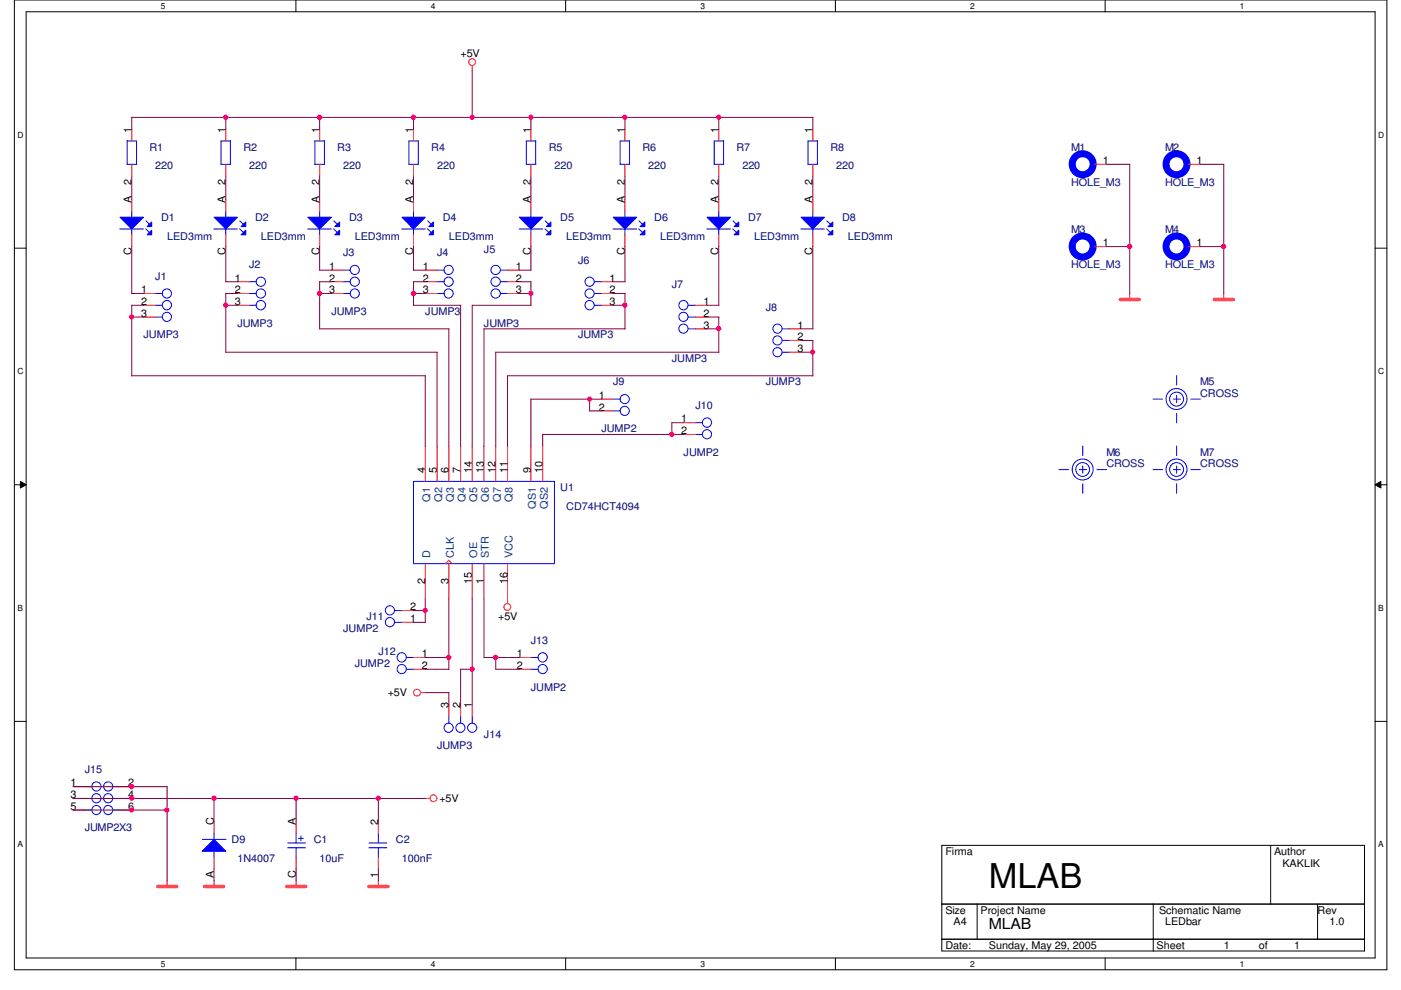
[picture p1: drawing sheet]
<svg xmlns="http://www.w3.org/2000/svg" width="297mm" height="210mm" viewBox="0 0 297 210" stroke-linecap="round" stroke-linejoin="round" font-family="sans-serif">
<path d="M3 0h291v205.6h-291zM5.5 2.5h286v200.6h-286z" fill="none" stroke="#000" stroke-width=".21"/>
<g fill="#fff">
<path d="M34.1 .3h1v2h-1z"/>
<path d="M34.1 203.4h1v2h-1z"/>
</g>
<path d="M62.7 0v2.5M62.7 203.1v2.5" fill="none" stroke="#000" stroke-width=".21"/>
<g fill="#fff">
<path d="M91.3 .3h1v2h-1z"/>
<path d="M91.3 203.4h1v2h-1z"/>
</g>
<path d="M119.9 0v2.5M119.9 203.1v2.5" fill="none" stroke="#000" stroke-width=".21"/>
<g fill="#fff">
<path d="M148.5 .3h1v2h-1z"/>
<path d="M148.5 203.4h1v2h-1z"/>
</g>
<path d="M177.1 0v2.5M177.1 203.1v2.5" fill="none" stroke="#000" stroke-width=".21"/>
<g fill="#fff">
<path d="M205.7 .3h1v2h-1z"/>
<path d="M205.7 203.4h1v2h-1z"/>
</g>
<path d="M234.3 0v2.5M234.3 203.1v2.5" fill="none" stroke="#000" stroke-width=".21"/>
<g fill="#fff">
<path d="M262.9 .3h1v2h-1z"/>
<path d="M262.9 203.4h1v2h-1z"/>
<path d="M3.7 27.6h1.2v1.9h-1.2z"/>
<path d="M292.2 27.6h1.3v1.9h-1.3z"/>
<path d="M3.7 77.7h1.2v2h-1.2z"/>
<path d="M292.2 77.7h1.3v2h-1.3z"/>
</g>
<path d="M3 52.6h2.5M291.5 52.6h2.5" fill="none" stroke="#000" stroke-width=".21"/>
<g fill="#fff">
<path d="M3.7 127.8h1.1v2h-1.1z"/>
<path d="M292.2 127.8h1.1v2h-1.1z"/>
</g>
<path d="M3 102.8h2.5M4.3 102.1l1.2 .7-1.2 .7zM291.5 102.8l1.3-.7v1.4zM291.5 102.8h2.5" fill="none" stroke="#000" stroke-width=".21"/>
<path d="M4.3 102.1l1.2 .7-1.2 .7zM291.5 102.8l1.3-.7v1.4z" fill="#000"/>
<g fill="#fff">
<path d="M3.7 178h1.1v2h-1.1z"/>
<path d="M292.2 178h1.1v2h-1.1z"/>
</g>
<path d="M3 153h2.5M291.5 153h2.5M199.7 179.2h89.6v22.4h-89.6zM269.4 179.2v12.5M199.7 191.7h89.6M199.7 199.1h89.6M207.2 191.7v7.5M244.5 191.7v10M279.4 191.7v7.5" fill="none" stroke="#000" stroke-width=".21"/>
<g fill="none" stroke="#f00" stroke-width=".21">
<path d="M100.1 13.9v1M147.4 64.7h2.5M147.4 67.2h2.5M147.4 69.7h2.5M239.5 62.2v1.3M259.5 62.2v1.3M107.6 127v1M89.2 146.9h1M90.2 169.3h1M35.4 186.7v1.3M45.4 186.7v1.3M62.8 186.7v1.3"/>
<path d="M80.2 186.7v1.3"/>
<circle cx="100.1" cy="13.2" r=".72"/>
<circle cx="107.6" cy="128.7" r=".72"/>
<circle cx="88.4" cy="146.9" r=".74"/>
<circle cx="91.9" cy="169.2" r=".72"/>
</g>
<path d="M237.5 63.5h4.1M257.5 63.5h4M33.4 188h4.1M43.4 188h4M60.8 188h4M78.2 188h4.1" fill="none" stroke="#f00" stroke-width=".72"/>
<g fill="none" stroke="#00f" stroke-width=".21">
<path d="M45.3 48.6h5M47.9 48.6v1.2M145.9 64.7h1.6M145.9 67.2h1.6M145.9 69.7h1.6"/>
<circle cx="144.9" cy="64.7" r=".98"/>
<circle cx="144.9" cy="69.7" r=".97"/>
<circle cx="144.9" cy="67.2" r=".97"/>
</g>
<path d="M45.4 46.1h4.9l-2.4 2.5z" fill="#00f"/>
<path d="M45.4 46.1h4.9l-2.4 2.5zM47.9 44.8v1.3M50.8 48.5l.8 .8M50.8 46.8l.8 .8" fill="none" stroke="#00f" stroke-width=".21"/>
<path d="M51.1 48l1-.9v.9z" fill="#00f"/>
<path d="M51.1 48l1-.9v.9z" fill="none" stroke="#00f" stroke-width=".21"/>
<path d="M51.1 49.8l1-1v1z" fill="#00f"/>
<path d="M151.4 34.8h2.1M153.4 29.8v5M153.5 29.9h-2.1v5M51.1 49.8l1-1v1zM149.9 48.6h5M152.4 48.6v1.2" fill="none" stroke="#00f" stroke-width=".21"/>
<path d="M152.4 27.4v2.5M152.4 34.8v2.5M47.9 42.3v2.5M47.9 49.8v2.5" fill="none" stroke="#f00" stroke-width=".21"/>
<path d="M149.9 46.1h5l-2.5 2.5z" fill="#00f"/>
<path d="M149.9 46.1h5l-2.5 2.5zM152.4 44.8v1.3M155.4 48.5l.7 .8M155.4 46.8l.8 .8" fill="none" stroke="#00f" stroke-width=".21"/>
<path d="M156.1 47.5l.5-.4v.9h-.9z" fill="#00f"/>
<path d="M156.1 47.5l.5-.4v.9h-.9z" fill="none" stroke="#00f" stroke-width=".21"/>
<path d="M156.1 49.3l.5-.5v1h-.9z" fill="#00f"/>
<g fill="none" stroke="#00f" stroke-width=".21">
<path d="M66.8 34.8h2M68.8 29.8v5M68.8 29.9h-2v5M65.2 48.6h5.1M67.8 48.6v1.2M156.1 49.3l.5-.5v1h-.9zM244.5 99.6h2M248.7 99.6h1.6M249.5 94.6v2M249.5 98.8v1.5M252.5 99.6h2M87.7 102.1h29.9v17.4h-29.9z"/>
<path d="M249.5 102.6v2"/>
<circle cx="249.4" cy="99.5" r="2.23"/>
<circle cx="249.5" cy="99.5" r="1.47"/>
</g>
<g fill="none" stroke="#f00" stroke-width=".21">
<path d="M67.8 27.4v2.5M67.8 34.8v2.5M152.4 42.3v2.5M152.4 49.8v2.5M90.2 94.6v7.5M92.7 94.6v7.5M95.2 94.6v7.5M97.7 94.6v7.5M100.1 94.6v7.5M102.6 94.6v7.5M105.1 94.6v7.5M107.6 94.6v7.5"/>
<path d="M112.6 94.6v7.5M115.1 94.6v7.5M90.2 119.5v7.5M94.4 119.5l.8-.7 .7 .7M95.2 119.5v7.5M100.1 119.5v7.5M102.6 119.5v7.5M107.6 119.5v7.5"/>
</g>
<path d="M65.3 46.1h5l-2.5 2.5z" fill="#00f"/>
<path d="M65.3 46.1h5l-2.5 2.5zM67.8 44.8v1.3M70.7 48.5l.8 .8M70.8 46.8l.7 .8" fill="none" stroke="#00f" stroke-width=".21"/>
<path d="M71 48l1-.9v.9z" fill="#00f"/>
<path d="M71 48l1-.9v.9z" fill="none" stroke="#00f" stroke-width=".21"/>
<path d="M71.5 49.3l.5-.5v1h-1z" fill="#00f"/>
<g fill="none" stroke="#00f" stroke-width=".21">
<path d="M173.3 29.8l.1 5h-2.1M173.4 29.9h-2.1v5M231.8 34.8h.3M71.5 49.3l.5-.5v1h-1zM92.6 57.3h1.5M92.6 59.7h1.5M169.8 48.6h5M172.3 48.6v1.2M92.6 62.2h1.5M165.9 69.7h1.5M165.9 72.2h1.5M165.9 74.7h1.5"/>
<circle cx="95.1" cy="57.2" r=".97"/>
<circle cx="95.1" cy="59.7" r=".97"/>
<circle cx="95.1" cy="62.2" r=".97"/>
<circle cx="164.8" cy="69.7" r=".97"/>
<circle cx="164.8" cy="74.7" r=".97"/>
<circle cx="164.8" cy="72.2" r=".97"/>
</g>
<path d="M172.3 27.4v2.5M172.3 34.8v2.5M232.1 34.8h2.5M67.8 42.3v2.5M67.8 49.8v2.5M90.2 57.3h2.5M90.2 59.7h2.5M90.2 62.2h2.5M167.3 69.7h2.5M167.3 72.2h2.5M167.3 74.7h2.5" fill="none" stroke="#f00" stroke-width=".21"/>
<circle cx="229.5" cy="34.8" r="2.23" fill="none" stroke="#00f" stroke-width="1.5"/>
<path d="M169.8 46.1h5l-2.5 2.5z" fill="#00f"/>
<path d="M169.8 46.1h5l-2.5 2.5zM172.3 44.8v1.3M175.3 48.5l.8 .8M175.3 46.8l.8 .8" fill="none" stroke="#00f" stroke-width=".21"/>
<path d="M175.6 48l1-.9v.9z" fill="#00f"/>
<path d="M175.6 48l1-.9v.9z" fill="none" stroke="#00f" stroke-width=".21"/>
<path d="M176.1 49.3l.5-.5v1h-1z" fill="#00f"/>
<g fill="none" stroke="#00f" stroke-width=".21">
<path d="M86.7 34.8h2M88.7 29.8v5M88.7 29.9h-2v5M251.7 34.8h.3M176.1 49.3l.5-.5v1h-1zM249.5 79.6v2.1M130 84.6h1.5M130 87.1h1.5M244.5 84.6h2M248.7 84.6h1.6M249.5 83.9v1.5M249.5 87.6v2.1"/>
<path d="M252.5 84.6h2M42.9 178h5M45.4 176.7v1.3"/>
<circle cx="132.5" cy="84.6" r=".97"/>
<circle cx="132.5" cy="87.1" r=".97"/>
<circle cx="249.4" cy="84.6" r="2.23"/>
<circle cx="249.5" cy="84.6" r="1.49"/>
</g>
<path d="M87.7 27.4v2.5M87.7 34.8v2.5M252 34.8h2.5M172.3 42.3v2.5M172.3 49.8v2.5M127.5 84.6h2.5M127.5 87.1h2.5" fill="none" stroke="#f00" stroke-width=".21"/>
<circle cx="249.4" cy="34.8" r="2.23" fill="none" stroke="#00f" stroke-width="1.5"/>
<path d="M42.9 180.5l2.5-2.5 2.5 2.5z" fill="#00f"/>
<path d="M85.2 48.6h5M87.7 48.6v1.2M42.9 180.5l2.5-2.5 2.5 2.5zM45.4 180.4v1.3" fill="none" stroke="#00f" stroke-width=".21"/>
<path d="M45.4 174.2v2.5M45.4 181.7v2.5" fill="none" stroke="#f00" stroke-width=".21"/>
<path d="M85.2 46.1h5l-2.5 2.5z" fill="#00f"/>
<path d="M85.2 46.1h5l-2.5 2.5zM87.7 44.8v1.3M90.6 48.5l.8 .8M90.7 46.8l.8 .8" fill="none" stroke="#00f" stroke-width=".21"/>
<path d="M91.9 47.1v.9h-1z" fill="#00f"/>
<path d="M91.9 47.1v.9h-1z" fill="none" stroke="#00f" stroke-width=".21"/>
<path d="M90.9 49.8l1-1v1z" fill="#00f"/>
<g fill="none" stroke="#00f" stroke-width=".21">
<path d="M111.6 34.8h2M113.6 29.8v5M113.6 29.9h-2v5M90.9 49.8l1-1v1zM106.1 57.3h1.6M106.1 59.7h1.6M110.1 48.6h5M112.6 48.6v1.2M231.8 52.3h.3M32.9 62.2h1.5M32.9 64.7h1.5M32.9 67.2h1.5"/>
<path d="M106.1 62.2h1.6M147.4 89.6h1.5M147.4 92.1h1.5M86.2 139.4h1.5M86.2 141.9h1.5M95.2 151.8v1.5M97.7 151.8v1.5M100.1 151.8v1.5M17.9 166.8h1.6M17.9 169.3h1.6M17.9 171.7h1.6M23.9 166.8h1.5"/>
<path d="M23.9 169.3h1.5M23.9 171.7h1.5M61 179.7h3.8M61 178.7h3.8M62.8 176.7v2.1M62.8 179.7v2.1M63.2 177.8h1.1M63.8 177.2v1.1M78.2 179.7h3.8M78.2 178.7h3.8M80.2 176.7v2M80.2 179.7v2"/>
<circle cx="105.1" cy="59.7" r=".99"/>
<circle cx="105.1" cy="57.2" r=".99"/>
<circle cx="35.4" cy="64.7" r=".98"/>
<circle cx="35.4" cy="67.2" r=".97"/>
<circle cx="35.4" cy="62.2" r=".97"/>
<circle cx="105.1" cy="62.2" r=".99"/>
<circle cx="149.9" cy="89.6" r=".98"/>
<circle cx="149.9" cy="92.1" r=".97"/>
<circle cx="85.2" cy="139.4" r=".98"/>
<circle cx="85.2" cy="141.9" r=".97"/>
<circle cx="95.1" cy="154.3" r=".97"/>
<circle cx="97.6" cy="154.3" r=".97"/>
<circle cx="100.1" cy="154.3" r=".97"/>
<circle cx="20.4" cy="166.7" r=".97"/>
<circle cx="20.4" cy="171.7" r=".97"/>
<circle cx="20.4" cy="169.2" r=".97"/>
<circle cx="22.9" cy="166.7" r=".97"/>
<circle cx="22.9" cy="171.7" r=".97"/>
<circle cx="22.9" cy="169.2" r=".97"/>
</g>
<g fill="none" stroke="#f00" stroke-width=".21">
<path d="M112.6 27.4v2.5M112.6 34.8v2.5M87.7 42.3v2.5M87.7 49.8v2.5M107.6 57.3h2.5M107.6 59.7h2.5M232.1 52.3h2.5M30.4 62.2h2.5M30.4 64.7h2.5M30.4 67.2h2.5M107.6 62.2h2.5M144.9 89.6h2.5"/>
<path d="M144.9 92.1h2.5M87.7 139.4h2.5M87.7 141.9h2.5M95.2 149.4v2.4M97.7 149.4v2.4M100.1 149.4v2.4M15.5 166.8h2.5M15.5 169.3h2.5M15.5 171.7h2.5M25.4 166.8h2.5M25.4 169.3h2.5M25.4 171.7h2.5"/>
<path d="M62.8 174.2v2.5M80.2 174.2v2.5M62.8 181.7v2.5M80.2 181.7v2.5"/>
</g>
<circle cx="229.5" cy="52.3" r="2.23" fill="none" stroke="#00f" stroke-width="1.5"/>
<path d="M110.1 46.1h5l-2.5 2.5z" fill="#00f"/>
<path d="M110.1 46.1h5l-2.5 2.5zM112.6 44.8v1.3M115.5 48.5l.8 .8M115.6 46.8l.8 .8" fill="none" stroke="#00f" stroke-width=".21"/>
<path d="M116.8 47.1v.9h-1z" fill="#00f"/>
<path d="M116.8 47.1v.9h-1z" fill="none" stroke="#00f" stroke-width=".21"/>
<path d="M116.3 49.3l.5-.5v1h-1z" fill="#00f"/>
<g fill="none" stroke="#00f" stroke-width=".21">
<path d="M26.9 29.9h2.1v5M26.9 34.8h2.1M27 29.8v5M25.4 48.6h5M27.9 48.6v1.2M52.8 59.7h1.5M116.3 49.3l.5-.5v1h-1zM126 59.7h1.5M251.7 52.3h.3M52.8 62.2h1.5M52.8 64.7h1.5M126 62.2h1.5"/>
<path d="M126 64.7h1.5M83.7 132h1.6M83.7 129.5h1.6M112.5 139.4h1.6M112.5 141.9h1.6"/>
<circle cx="55.3" cy="59.7" r=".99"/>
<circle cx="125" cy="59.7" r=".97"/>
<circle cx="55.3" cy="64.7" r="1"/>
<circle cx="55.3" cy="62.2" r=".99"/>
<circle cx="125" cy="64.7" r=".98"/>
<circle cx="125" cy="62.2" r=".97"/>
<circle cx="82.7" cy="131.9" r=".97"/>
<circle cx="82.7" cy="129.4" r=".97"/>
<circle cx="115" cy="139.4" r=".98"/>
<circle cx="115.1" cy="141.9" r=".97"/>
</g>
<g fill="none" stroke="#f00" stroke-width=".21">
<path d="M27.9 27.4v2.5M27.9 34.8v2.5M50.3 59.7h2.5M112.6 42.3v2.5M112.6 49.8v2.5M127.5 59.7h2.5M252 52.3h2.5M50.3 62.2h2.5M50.3 64.7h2.5M127.5 62.2h2.5M127.5 64.7h2.5M85.2 132h2.5"/>
<path d="M85.2 129.5h2.5M110.1 139.4h2.5M110.1 141.9h2.5"/>
</g>
<circle cx="249.4" cy="52.3" r="2.23" fill="none" stroke="#00f" stroke-width="1.5"/>
<path d="M25.4 46.1h5l-2.5 2.5z" fill="#00f"/>
<path d="M25.4 46.1h5l-2.5 2.5zM27.9 44.8v1.3M30.9 48.5l.8 .8M30.9 46.8l.8 .8" fill="none" stroke="#00f" stroke-width=".21"/>
<path d="M31.7 47.5l.5-.4v.9h-1z" fill="#00f"/>
<path d="M31.7 47.5l.5-.4v.9h-1z" fill="none" stroke="#00f" stroke-width=".21"/>
<path d="M31.7 49.3l.5-.5v1h-1z" fill="#00f"/>
<path d="M131.5 34.8h2M133.5 29.8v5M133.5 29.9h-2v5M31.7 49.3l.5-.5v1h-1zM130 48.6h5M132.5 48.6v1.2" fill="none" stroke="#00f" stroke-width=".21"/>
<path d="M132.5 27.4v2.5M132.5 34.8v2.5M27.9 42.3v2.5M27.9 49.8v2.5" fill="none" stroke="#f00" stroke-width=".21"/>
<path d="M130 46.1h5l-2.5 2.5z" fill="#00f"/>
<path d="M130 46.1h5l-2.5 2.5zM132.5 44.8v1.3M135.4 48.5l.8 .8M135.5 46.8l.8 .8" fill="none" stroke="#00f" stroke-width=".21"/>
<path d="M135.7 48l1-.9v.9z" fill="#00f"/>
<path d="M135.7 48l1-.9v.9z" fill="none" stroke="#00f" stroke-width=".21"/>
<path d="M135.7 49.8l1-1v1z" fill="#00f"/>
<g fill="none" stroke="#00f" stroke-width=".21">
<path d="M48.8 29.8v5h-1.9M48.9 29.9h-2v5M72.7 57.3h1.5M72.7 59.7h1.5M135.7 49.8l1-1v1zM72.7 62.2h1.5M224.5 99.6h2.1M228.8 99.6h1.6M229.6 94.6v2M229.6 98.8v1.5M232.6 99.6h2M229.6 102.6v2"/>
<circle cx="75.2" cy="57.2" r=".97"/>
<circle cx="75.2" cy="59.7" r=".97"/>
<circle cx="75.2" cy="62.2" r=".97"/>
<circle cx="229.5" cy="99.5" r="2.23"/>
<circle cx="229.5" cy="99.5" r="1.46"/>
</g>
<path d="M47.9 27.4v2.5M47.9 34.8v2.5M70.3 57.3h2.5M70.3 59.7h2.5M132.5 42.3v2.5M132.5 49.8v2.5M70.3 62.2h2.5" fill="none" stroke="#f00" stroke-width=".21"/>
<g fill="none" stroke="#7f003f" stroke-width=".21">
<path d="M100.1 14.9v10M27.9 37.3v5.1M47.9 24.9v2.5M47.9 37.3v5.1M67.8 24.9v2.5M67.8 37.3v5.1M87.7 24.9v2.5M87.7 37.3v5.1M112.6 24.9v2.5M112.6 37.3v5.1M132.5 24.9v2.5M132.5 37.3v5.1"/>
<path d="M152.4 24.9v2.5M152.4 37.3v5.1M172.3 24.9v2.5M172.3 37.3v5.1M172.4 24.9h-144.5v2.5M234.6 34.8h5M239.5 34.8v27.5M254.5 34.8h5M259.5 34.8v27.5M27.9 52.3v10M47.8 59.7h2.5M47.9 52.2v7.5"/>
<path d="M67.7 59.7h2.6M67.7 57.3h2.6M67.8 52.2v5.1M67.8 59.7v10.1M87.6 59.7h2.6M87.7 52.3v5h2.5M87.7 59.7v5.1M110.1 59.7h2.5v5.1M112.6 52.2v5.1h-2.5M130 59.7h2.5M132.5 52.2v7.5M152.4 52.2v12.5"/>
<path d="M172.3 52.2v17.5M234.6 52.3h5M254.5 52.3h5M27.9 64.7h2.5M27.9 67.2h2.5M27.9 64.7v15M27.9 79.7h62.3M27.9 62.2h2.6M47.8 64.7h2.5M47.8 62.2h2.5M47.9 62.2v12.5M47.9 74.7h44.8"/>
<path d="M67.7 62.2h2.6M67.8 69.7h27.4M87.6 62.2h2.6M87.7 64.7h10M90.2 79.7v15M92.7 74.7v20M95.2 69.7v25M97.7 64.7v30M110.1 62.2h2.5M112.6 64.7h-12.5v30M130 64.7h2.5M130 62.2h2.5"/>
<path d="M132.5 62.2v7.6M132.5 69.7h-29.9v25M149.9 69.7h2.5M149.9 64.7h2.5M149.9 67.2h2.5M152.4 67.2v7.5M152.4 74.7h-47.3v20M169.8 74.7h2.6M169.8 69.7h2.6M169.8 72.2h2.6M172.3 72.2v7.5M172.4 79.7h-64.8v15"/>
<path d="M112.6 84.6v10M112.6 84.6h14.9M115.1 92.1v2.5M115.1 92.1h29.9M125 84.6v2.6l2.5-.1M145 89.6h-2.6v2.6M87.7 129.5h2.5M87.7 132h2.5M90.2 127v5M90.2 139.4h5M95.2 127v14.9M100.1 127v22.4"/>
<path d="M102.6 127v12.4M102.6 139.4h7.5M105.1 139.4v2.5M90.2 141.9h5M90.2 146.9h5M95.2 146.9v2.5M97.7 141.9v7.5M97.7 141.9h2.5M105.1 141.9h5M15.4 169.3h74.8M15.5 166.8h20M15.5 171.7h20"/>
<path d="M35.4 166.8v19.9M45.4 169.2v5M62.8 169.2v5M80.2 169.3v5M45.4 184.2v2.5M62.8 184.2v2.5M80.2 184.2v2.5"/>
</g>
<circle cx="47.8" cy="24.9" r=".48" fill="#f0f"/>
<circle cx="47.8" cy="24.9" r=".48" fill="none" stroke="#f0f" stroke-width=".21"/>
<circle cx="152.4" cy="24.9" r=".49" fill="#f0f"/>
<circle cx="152.4" cy="24.9" r=".49" fill="none" stroke="#f0f" stroke-width=".21"/>
<circle cx="132.5" cy="24.9" r=".49" fill="#f0f"/>
<circle cx="132.5" cy="24.9" r=".49" fill="none" stroke="#f0f" stroke-width=".21"/>
<circle cx="100.1" cy="24.9" r=".48" fill="#f0f"/>
<circle cx="100.1" cy="24.9" r=".48" fill="none" stroke="#f0f" stroke-width=".21"/>
<circle cx="87.7" cy="24.9" r=".48" fill="#f0f"/>
<circle cx="87.7" cy="24.9" r=".48" fill="none" stroke="#f0f" stroke-width=".21"/>
<circle cx="67.8" cy="24.9" r=".49" fill="#f0f"/>
<circle cx="67.8" cy="24.9" r=".49" fill="none" stroke="#f0f" stroke-width=".21"/>
<circle cx="112.5" cy="24.9" r=".48" fill="#f0f"/>
<circle cx="112.5" cy="24.9" r=".48" fill="none" stroke="#f0f" stroke-width=".21"/>
<circle cx="239.5" cy="52.3" r=".49" fill="#f0f"/>
<circle cx="239.5" cy="52.3" r=".49" fill="none" stroke="#f0f" stroke-width=".21"/>
<circle cx="259.4" cy="52.3" r=".48" fill="#f0f"/>
<circle cx="259.4" cy="52.3" r=".48" fill="none" stroke="#f0f" stroke-width=".21"/>
<circle cx="125" cy="84.6" r=".47" fill="#f0f"/>
<circle cx="125" cy="84.6" r=".47" fill="none" stroke="#f0f" stroke-width=".21"/>
<circle cx="142.4" cy="92.1" r=".49" fill="#f0f"/>
<circle cx="142.4" cy="92.1" r=".49" fill="none" stroke="#f0f" stroke-width=".21"/>
<circle cx="105.1" cy="139.4" r=".49" fill="#f0f"/>
<circle cx="105.1" cy="139.4" r=".49" fill="none" stroke="#f0f" stroke-width=".21"/>
<circle cx="100.1" cy="141.9" r=".48" fill="#f0f"/>
<circle cx="100.1" cy="141.9" r=".48" fill="none" stroke="#f0f" stroke-width=".21"/>
<circle cx="95.1" cy="139.4" r=".49" fill="#f0f"/>
<circle cx="95.1" cy="139.4" r=".49" fill="none" stroke="#f0f" stroke-width=".21"/>
<circle cx="90.1" cy="129.4" r=".49" fill="#f0f"/>
<circle cx="90.1" cy="129.4" r=".49" fill="none" stroke="#f0f" stroke-width=".21"/>
<circle cx="27.9" cy="67.2" r=".49" fill="#f0f"/>
<circle cx="27.9" cy="67.2" r=".49" fill="none" stroke="#f0f" stroke-width=".21"/>
<circle cx="47.8" cy="64.7" r=".48" fill="#f0f"/>
<circle cx="47.8" cy="64.7" r=".48" fill="none" stroke="#f0f" stroke-width=".21"/>
<circle cx="67.8" cy="62.2" r=".49" fill="#f0f"/>
<circle cx="67.8" cy="62.2" r=".49" fill="none" stroke="#f0f" stroke-width=".21"/>
<circle cx="87.7" cy="62.2" r=".48" fill="#f0f"/>
<circle cx="87.7" cy="62.2" r=".48" fill="none" stroke="#f0f" stroke-width=".21"/>
<circle cx="112.5" cy="62.2" r=".48" fill="#f0f"/>
<circle cx="112.5" cy="62.2" r=".48" fill="none" stroke="#f0f" stroke-width=".21"/>
<circle cx="132.5" cy="64.7" r=".49" fill="#f0f"/>
<circle cx="132.5" cy="64.7" r=".49" fill="none" stroke="#f0f" stroke-width=".21"/>
<circle cx="152.4" cy="69.7" r=".48" fill="#f0f"/>
<circle cx="152.4" cy="69.7" r=".48" fill="none" stroke="#f0f" stroke-width=".21"/>
<circle cx="172.3" cy="74.6" r=".48" fill="#f0f"/>
<circle cx="172.3" cy="74.6" r=".48" fill="none" stroke="#f0f" stroke-width=".21"/>
<circle cx="27.9" cy="166.8" r=".49" fill="#f0f"/>
<circle cx="27.9" cy="166.8" r=".49" fill="none" stroke="#f0f" stroke-width=".21"/>
<circle cx="27.9" cy="171.7" r=".48" fill="#f0f"/>
<circle cx="27.9" cy="171.7" r=".48" fill="none" stroke="#f0f" stroke-width=".21"/>
<circle cx="35.4" cy="171.7" r=".47" fill="#f0f"/>
<circle cx="35.4" cy="171.7" r=".47" fill="none" stroke="#f0f" stroke-width=".21"/>
<circle cx="27.9" cy="169.2" r=".48" fill="#f0f"/>
<circle cx="27.9" cy="169.2" r=".48" fill="none" stroke="#f0f" stroke-width=".21"/>
<circle cx="45.4" cy="169.2" r=".48" fill="#f0f"/>
<circle cx="45.4" cy="169.2" r=".48" fill="none" stroke="#f0f" stroke-width=".21"/>
<circle cx="62.8" cy="169.2" r=".47" fill="#f0f"/>
<circle cx="62.8" cy="169.2" r=".47" fill="none" stroke="#f0f" stroke-width=".21"/>
<circle cx="80.2" cy="169.2" r=".48" fill="#f0f"/>
<circle cx="80.2" cy="169.2" r=".48" fill="none" stroke="#f0f" stroke-width=".21"/>
<text font-size="7.2" x="209.7" y="188.2">MLAB</text>
<text font-size="3.2" x="209.7" y="197.1">MLAB</text>
<g font-size="2.2">
<text x="97.7" y="12">+5V</text>
<text x="27.9" y="28.2" transform="rotate(-90 27.9 28.2)">1</text>
<text x="47.8" y="28.2" transform="rotate(-90 47.8 28.2)">1</text>
<text x="67.7" y="28.2" transform="rotate(-90 67.7 28.2)">1</text>
<text x="87.6" y="28.2" transform="rotate(-90 87.6 28.2)">1</text>
<text x="112.5" y="28.2" transform="rotate(-90 112.5 28.2)">1</text>
<text x="132.5" y="28.2" transform="rotate(-90 132.5 28.2)">1</text>
<text x="152.4" y="28.2" transform="rotate(-90 152.4 28.2)">1</text>
<text x="172.3" y="28.2" transform="rotate(-90 172.3 28.2)">1</text>
<text x="233.8" y="34.8">1</text>
<text x="253.7" y="34.8">1</text>
<text x="27.9" y="39.2" transform="rotate(-90 27.9 39.2)">2</text>
<text x="47.8" y="39.2" transform="rotate(-90 47.8 39.2)">2</text>
<text x="67.7" y="39.2" transform="rotate(-90 67.7 39.2)">2</text>
<text x="87.6" y="39.2" transform="rotate(-90 87.6 39.2)">2</text>
<text x="112.5" y="39.2" transform="rotate(-90 112.5 39.2)">2</text>
<text x="132.5" y="39.2" transform="rotate(-90 132.5 39.2)">2</text>
<text x="152.4" y="39.2" transform="rotate(-90 152.4 39.2)">2</text>
<text x="172.3" y="39.2" transform="rotate(-90 172.3 39.2)">2</text>
<text x="27.9" y="43.1" transform="rotate(-90 27.9 43.1)">A</text>
<text x="47.8" y="43.1" transform="rotate(-90 47.8 43.1)">A</text>
<text x="67.7" y="43.1" transform="rotate(-90 67.7 43.1)">A</text>
<text x="87.6" y="43.1" transform="rotate(-90 87.6 43.1)">A</text>
<text x="112.5" y="43.1" transform="rotate(-90 112.5 43.1)">A</text>
<text x="132.5" y="43.1" transform="rotate(-90 132.5 43.1)">A</text>
<text x="152.4" y="43.1" transform="rotate(-90 152.4 43.1)">A</text>
<text x="172.3" y="43.1" transform="rotate(-90 172.3 43.1)">A</text>
<text x="233.8" y="52.2">1</text>
<text x="253.7" y="52.2">1</text>
<text x="27.9" y="54.1" transform="rotate(-90 27.9 54.1)">C</text>
<text x="47.8" y="54.1" transform="rotate(-90 47.8 54.1)">C</text>
<text x="49.8" y="59.7">1</text>
<text x="67.7" y="54.1" transform="rotate(-90 67.7 54.1)">C</text>
<text x="69.8" y="57.2">1</text>
<text x="69.8" y="59.7">2</text>
<text x="87.6" y="54.1" transform="rotate(-90 87.6 54.1)">C</text>
<text x="89.7" y="57.2">1</text>
<text x="89.7" y="59.7">2</text>
<text x="109.3" y="57.2">1</text>
<text x="109.3" y="59.7">2</text>
<text x="112.5" y="54.1" transform="rotate(-90 112.5 54.1)">C</text>
<text x="129.2" y="59.7">1</text>
<text x="132.5" y="54.1" transform="rotate(-90 132.5 54.1)">C</text>
<text x="152.4" y="54.1" transform="rotate(-90 152.4 54.1)">C</text>
<text x="172.3" y="54.1" transform="rotate(-90 172.3 54.1)">C</text>
<text x="29.9" y="62.2">1</text>
<text x="29.9" y="64.7">2</text>
<text x="49.8" y="62.2">2</text>
<text x="49.8" y="64.7">3</text>
<text x="69.8" y="62.2">3</text>
<text x="89.7" y="62.2">3</text>
<text x="109.3" y="62.2">3</text>
<text x="129.2" y="62.2">2</text>
<text x="129.2" y="64.7">3</text>
<text x="149.2" y="64.7">1</text>
<text x="29.9" y="67.2">3</text>
<text x="149.2" y="67.2">2</text>
<text x="149.2" y="69.7">3</text>
<text x="169.1" y="69.7">1</text>
<text x="169.1" y="72.1">2</text>
<text x="169.1" y="74.6">3</text>
<text x="127" y="84.6">1</text>
<text x="127" y="87.1">2</text>
<text x="144.4" y="89.6">1</text>
<text x="144.4" y="92.1">2</text>
<text x="90.1" y="100.3" transform="rotate(-90 90.1 100.3)">4</text>
<text x="92.6" y="100.3" transform="rotate(-90 92.6 100.3)">5</text>
<text x="95.1" y="100.3" transform="rotate(-90 95.1 100.3)">6</text>
<text x="97.6" y="100.3" transform="rotate(-90 97.6 100.3)">7</text>
<text x="100.1" y="100.3" transform="rotate(-90 100.1 100.3)">14</text>
<text x="102.6" y="100.3" transform="rotate(-90 102.6 100.3)">13</text>
<text x="105.1" y="100.3" transform="rotate(-90 105.1 100.3)">12</text>
<text x="107.6" y="100.3" transform="rotate(-90 107.6 100.3)">11</text>
<text x="112.5" y="100.3" transform="rotate(-90 112.5 100.3)">9</text>
<text x="115" y="100.3" transform="rotate(-90 115 100.3)">10</text>
<text x="90.1" y="123.9" transform="rotate(-90 90.1 123.9)">2</text>
<text x="95.1" y="123.9" transform="rotate(-90 95.1 123.9)">3</text>
<text x="100.1" y="123.9" transform="rotate(-90 100.1 123.9)">15</text>
<text x="102.6" y="123.9" transform="rotate(-90 102.6 123.9)">1</text>
<text x="107.6" y="123.9" transform="rotate(-90 107.6 123.9)">16</text>
<text x="86.9" y="131.9">1</text>
<text x="86.9" y="129.4">2</text>
<text x="105.6" y="131.5">+5V</text>
<text x="89.4" y="139.4">1</text>
<text x="89.4" y="141.9">2</text>
<text x="109.6" y="139.4">1</text>
<text x="109.6" y="141.9">2</text>
<text x="82.2" y="147.7">+5V</text>
<text x="95.1" y="150.1" transform="rotate(-90 95.1 150.1)">3</text>
<text x="97.6" y="150.1" transform="rotate(-90 97.6 150.1)">2</text>
<text x="100.1" y="150.1" transform="rotate(-90 100.1 150.1)">1</text>
<text x="15" y="166.8">1</text>
<text x="27.2" y="166.8">2</text>
<text x="15" y="169.2">3</text>
<text x="15" y="171.7">5</text>
<text x="27.2" y="169.2">4</text>
<text x="27.2" y="171.7">6</text>
<text x="93.2" y="170.1">+5V</text>
<text x="45.3" y="175" transform="rotate(-90 45.3 175)">C</text>
<text x="62.7" y="175" transform="rotate(-90 62.7 175)">A</text>
<text x="80.2" y="175" transform="rotate(-90 80.2 175)">2</text>
<text x="200.4" y="181.3">Firma</text>
<text x="270.1" y="181.3">Author</text>
<text x="271.9" y="183.8">KAKLIK</text>
<text x="45.3" y="186.1" transform="rotate(-90 45.3 186.1)">A</text>
<text x="62.7" y="186.1" transform="rotate(-90 62.7 186.1)">C</text>
<text x="80.2" y="186.1" transform="rotate(-90 80.2 186.1)">1</text>
<text x="200.4" y="193.7">Size</text>
<text x="202.2" y="196.2">A4</text>
<text x="207.9" y="193.7">Project Name</text>
<text x="245.7" y="193.7">Schematic Name</text>
<text x="247" y="196.2">LEDbar</text>
<text x="279.4" y="193.7">Rev</text>
<text x="281.9" y="196.2">1.0</text>
<text x="200.4" y="201.2">Date:</text>
<text x="209.7" y="201.2">Sunday, May 29, 2005</text>
<text x="245.2" y="201.2">Sheet</text>
<text x="259.5" y="201.2">1</text>
<text x="266.9" y="201.2">of</text>
<text x="274.4" y="201.2">1</text>
</g>
<g font-size="2.2" fill="#00007f">
<text x="31.7" y="31.9">R1</text>
<text x="32.9" y="35.9">220</text>
<text x="51.6" y="31.9">R2</text>
<text x="52.8" y="35.9">220</text>
<text x="71.5" y="31.9">R3</text>
<text x="72.8" y="35.9">220</text>
<text x="91.4" y="31.9">R4</text>
<text x="92.7" y="35.9">220</text>
<text x="116.3" y="31.9">R5</text>
<text x="117.6" y="35.9">220</text>
<text x="136.2" y="31.9">R6</text>
<text x="137.5" y="35.9">220</text>
<text x="156.1" y="31.9">R7</text>
<text x="157.4" y="35.9">220</text>
<text x="176.1" y="31.9">R8</text>
<text x="177.3" y="35.9">220</text>
<text x="227.1" y="31.9">M1</text>
<text x="247" y="31.9">M2</text>
<text x="227.1" y="39.4">HOLE_M3</text>
<text x="247" y="39.4">HOLE_M3</text>
<text x="34.2" y="46.9">D1</text>
<text x="54.1" y="46.9">D2</text>
<text x="74" y="46.9">D3</text>
<text x="93.9" y="46.9">D4</text>
<text x="118.8" y="46.9">D5</text>
<text x="138.7" y="46.9">D6</text>
<text x="158.6" y="46.9">D7</text>
<text x="178.6" y="46.9">D8</text>
<text x="35.4" y="50.8">LED3mm</text>
<text x="55.3" y="50.8">LED3mm</text>
<text x="75.2" y="50.8">LED3mm</text>
<text x="95.2" y="50.8">LED3mm</text>
<text x="102.6" y="53.6">J5</text>
<text x="120.1" y="50.8">LED3mm</text>
<text x="140" y="50.8">LED3mm</text>
<text x="159.9" y="50.8">LED3mm</text>
<text x="179.8" y="50.8">LED3mm</text>
<text x="227.1" y="49.3">M3</text>
<text x="247" y="49.3">M4</text>
<text x="32.9" y="59.3">J1</text>
<text x="52.8" y="56.8">J2</text>
<text x="72.8" y="54.3">J3</text>
<text x="92.7" y="54.3">J4</text>
<text x="122.6" y="56">J6</text>
<text x="227.1" y="56.8">HOLE_M3</text>
<text x="247" y="56.8">HOLE_M3</text>
<text x="142.4" y="61">J7</text>
<text x="162.3" y="66">J8</text>
<text x="30.4" y="71.8">JUMP3</text>
<text x="50.3" y="69.3">JUMP3</text>
<text x="70.3" y="66.8">JUMP3</text>
<text x="90.2" y="66.8">JUMP3</text>
<text x="102.6" y="69.3">JUMP3</text>
<text x="122.6" y="71.8">JUMP3</text>
<text x="142.4" y="76.7">JUMP3</text>
<text x="130" y="81.7">J9</text>
<text x="162.3" y="81.7">JUMP3</text>
<text x="254.5" y="81.7">M5</text>
<text x="147.4" y="86.7">J10</text>
<text x="254.5" y="84.2">CROSS</text>
<text x="127.5" y="91.7">JUMP2</text>
<text x="144.9" y="96.6">JUMP2</text>
<text x="234.6" y="96.6">M6</text>
<text x="234.6" y="99.1">CROSS</text>
<text x="254.5" y="96.6">M7</text>
<text x="254.5" y="99.1">CROSS</text>
<text x="118.8" y="104.1">U1</text>
<text x="120.1" y="108.1">CD74HCT4094</text>
<text x="77.7" y="131.5">J11</text>
<text x="72.8" y="134">JUMP2</text>
<text x="112.6" y="136.4">J13</text>
<text x="75.2" y="141.4">JUMP2</text>
<text x="80.2" y="138.9">J12</text>
<text x="112.6" y="146.4">JUMP2</text>
<text x="92.7" y="158.9">JUMP3</text>
<text x="102.6" y="156.4">J14</text>
<text x="18" y="163.8">J15</text>
<text x="18" y="176.3">JUMP2X3</text>
<text x="49.1" y="178.8">D9</text>
<text x="66.5" y="178.8">C1</text>
<text x="83.9" y="178.8">C2</text>
<text x="50.3" y="182.8">1N4007</text>
<text x="67.8" y="182.8">10uF</text>
<text x="85.2" y="182.8">100nF</text>
</g>
<g font-size="2.2" fill="#003f7f">
<text x="91.2" y="106.3" transform="rotate(-90 91.2 106.3)">Q1</text>
<text x="93.7" y="106.3" transform="rotate(-90 93.7 106.3)">Q2</text>
<text x="96.2" y="106.3" transform="rotate(-90 96.2 106.3)">Q3</text>
<text x="98.7" y="106.3" transform="rotate(-90 98.7 106.3)">Q4</text>
<text x="101.2" y="106.3" transform="rotate(-90 101.2 106.3)">Q5</text>
<text x="103.7" y="106.3" transform="rotate(-90 103.7 106.3)">Q6</text>
<text x="106.2" y="106.3" transform="rotate(-90 106.2 106.3)">Q7</text>
<text x="108.7" y="106.3" transform="rotate(-90 108.7 106.3)">Q8</text>
<text x="113.6" y="107.9" transform="rotate(-90 113.6 107.9)">QS1</text>
<text x="116.1" y="107.9" transform="rotate(-90 116.1 107.9)">QS2</text>
<text x="91.2" y="118.3" transform="rotate(-90 91.2 118.3)">D</text>
<text x="96.2" y="118.3" transform="rotate(-90 96.2 118.3)">CLK</text>
<text x="101.2" y="118.3" transform="rotate(-90 101.2 118.3)">OE</text>
<text x="103.7" y="118.3" transform="rotate(-90 103.7 118.3)">STR</text>
<text x="108.7" y="118.3" transform="rotate(-90 108.7 118.3)">VCC</text>
</g>
<g font-size="1.8">
<text x="34.1" y="1.9">5</text>
<text x="91.3" y="1.9">4</text>
<text x="148.5" y="1.9">3</text>
<text x="205.7" y="1.9">2</text>
<text x="262.9" y="1.9">1</text>
<text x="3.7" y="29.2">D</text>
<text x="292.2" y="29.2">D</text>
<text x="3.7" y="79.3">C</text>
<text x="292.2" y="79.3">C</text>
<text x="3.7" y="129.5">B</text>
<text x="292.2" y="129.5">B</text>
<text x="3.7" y="179.6">A</text>
<text x="292.2" y="179.6">A</text>
<text x="34.1" y="205">5</text>
<text x="91.3" y="205">4</text>
<text x="148.5" y="205">3</text>
<text x="205.7" y="205">2</text>
<text x="262.9" y="205">1</text>
</g>
</svg>
